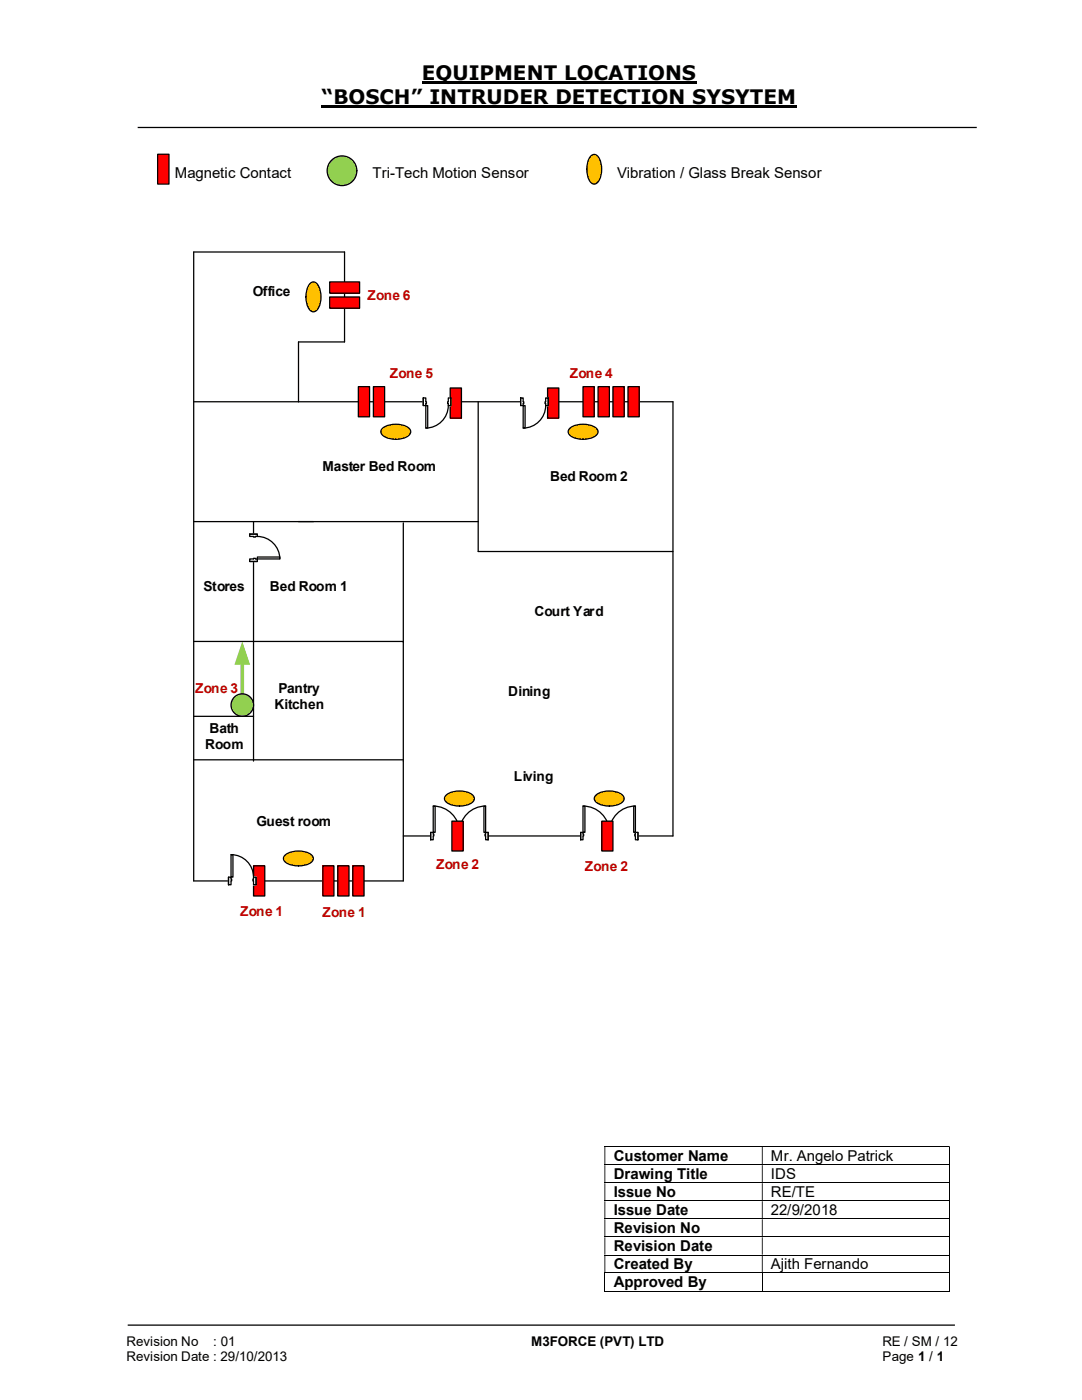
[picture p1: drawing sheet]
<svg xmlns="http://www.w3.org/2000/svg" width="216mm" height="279mm" viewBox="0 0 216 279" stroke-linecap="round" stroke-linejoin="round" font-family="sans-serif">
<path d="M84.2 16.4h54.8M64.2 21.3h94.8" fill="none" stroke="#000" stroke-width=".42"/>
<path d="M27.5 25.4h167.4M25.5 264.5h165" fill="none" stroke="#000" stroke-width=".25"/>
<path d="M31.5 30.8h2.2v5.9h-2.2z" fill-rule="evenodd" fill="#f00"/>
<path d="M31.5 30.8h2.2v5.9h-2.2z" fill="none" stroke="#000" stroke-width=".24"/>
<g fill="none" stroke="#000" stroke-width=".2">
<path d="M120.6 228.8h68.8M120.6 232.5h68.8M120.6 236.1h68.8M120.6 239.6h68.8M189.4 228.9v3.5M189.4 232.5v3.5M189.4 236.1v3.5M189.4 239.7v3.5M120.6 243.2h68.8M120.6 246.8h68.8M120.6 250.5h68.8M120.6 254h68.8"/>
<path d="M120.6 257.7h31.4M120.7 254.1v3.7M152.1 254.1v3.7M152.2 257.7h37.2M189.4 243.3v3.5M189.4 246.9v3.5M189.4 250.5v3.5M189.4 254.1v3.7"/>
</g>
<g fill="#000">
<path d="M189.4 228.7h.1v.2h-.1zM120.6 228.9h.2v3.5h-.2zM152 228.9h.2v3.5h-.2z" fill-rule="evenodd"/>
<path d="M189.4 232.4h.1v.1h-.1zM120.6 232.5h.2v3.5h-.2zM152 232.5h.2v3.5h-.2z" fill-rule="evenodd"/>
<path d="M189.4 236h.1v.1h-.1zM120.6 236.1h.2v3.5h-.2zM152 236.1h.2v3.5h-.2z" fill-rule="evenodd"/>
<path d="M189.4 239.6h.1v.1h-.1zM120.6 239.7h.2v3.5h-.2zM152 239.7h.2v3.5h-.2z" fill-rule="evenodd"/>
<path d="M189.4 243.2h.1v.1h-.1zM120.6 243.3h.2v3.5h-.2zM152 243.3h.2v3.5h-.2z" fill-rule="evenodd"/>
<path d="M189.4 246.8h.1v.1h-.1zM120.6 246.9h.2v3.5h-.2zM152 246.9h.2v3.5h-.2z" fill-rule="evenodd"/>
<path d="M189.4 250.4h.1v.1h-.1zM120.6 250.5h.2v3.5h-.2zM152 250.5h.2v3.5h-.2z" fill-rule="evenodd"/>
</g>
<path d="M189.4 254h.1v.1h-.1zM189.4 257.6h.1v.2h-.1z" fill="#000"/>
<circle cx="68.2" cy="34.1" r="2.96" fill="#92d050"/>
<g fill="none" stroke="#000" stroke-width=".25">
<path d="M38.7 50.3v125.5h41.8v-23.9M68.7 50.3v17.9h-9.1v12h74.7v86.6h-53.8M95.4 80.2v29.9h38.9M38.7 104.1h56.7M50.6 104.1v47.8M38.7 151.6h41.8M38.7 143h11.9"/>
<circle cx="68.2" cy="34.1" r="2.96"/>
</g>
<path d="M115.9 166h11.4v1.6h-11.4z" fill="#fff"/>
<path d="M115.9 166h11.4v1.6h-11.4z" fill="none" stroke="#fff" stroke-width=".25"/>
<path d="M126.8 166.1v1.5h.5v-1.5zM115.9 166.1h.4v1.5h-.4z" fill-rule="evenodd" fill="#fff"/>
<path d="M116.3 166.5v-.4h-.4v1.5h.4v-.8M126.8 166.5v-.4h.5v1.5h-.5v-.8" fill="none" stroke="#000" stroke-width=".25"/>
<path d="M126.7 166.5v.3h.1v-.3zM116.3 166.5h.2v.3h-.2z" fill-rule="evenodd" fill="#fff"/>
<path d="M115.9 166.1v1.5M116.3 160.9a5.2 5.2 0 0 1 5.3 5.2 5.2 5.2 0 0 1 5.2-5.2M116.3 166.5h.2v.3h-.2M126.8 166.5h-.1v.3h.1M127.3 166.1v1.5" fill="none" stroke="#000" stroke-width=".25"/>
<path d="M116.3 160.9h.4v5.2h-.4z" fill-rule="evenodd" fill="#fff"/>
<path d="M116.3 160.9h.4v5.2h-.4z" fill="none" stroke="#000" stroke-width=".25"/>
<path d="M126.4 160.9h.4v5.2h-.4z" fill-rule="evenodd" fill="#fff"/>
<path d="M126.4 160.9h.4v5.2h-.4z" fill="none" stroke="#000" stroke-width=".25"/>
<path d="M85.9 166h11.5v1.6h-11.5z" fill="#fff"/>
<path d="M85.9 166h11.5v1.6h-11.5z" fill="none" stroke="#fff" stroke-width=".25"/>
<path d="M96.9 166.1v1.5h.5v-1.5zM85.9 166.1h.5v1.5h-.5z" fill-rule="evenodd" fill="#fff"/>
<path d="M86.4 166.5v-.4h-.5v1.5h.5v-.8M96.9 166.5v-.4h.5v1.5h-.5v-.8" fill="none" stroke="#000" stroke-width=".25"/>
<path d="M96.8 166.5v.3h.1v-.3zM86.4 166.5h.2v.3h-.2z" fill-rule="evenodd" fill="#fff"/>
<path d="M85.9 166.1v1.5M86.4 166.5h.2v.3h-.2M86.4 160.9a5.2 5.2 0 0 1 5.3 5.2 5.2 5.2 0 0 1 5.2-5.2M96.9 166.5h-.1v.3h.1M97.4 166.1v1.5" fill="none" stroke="#000" stroke-width=".25"/>
<path d="M86.4 160.9h.4v5.2h-.4z" fill-rule="evenodd" fill="#fff"/>
<path d="M86.4 160.9h.4v5.2h-.4z" fill="none" stroke="#000" stroke-width=".25"/>
<path d="M96.6 160.9h.3v5.2h-.3z" fill-rule="evenodd" fill="#fff"/>
<path d="M38.7 50.3h30M96.6 160.9h.3v5.2h-.3z" fill="none" stroke="#000" stroke-width=".25"/>
<path d="M109.3 77.4h2.2v6h-2.2z" fill="#f00"/>
<path d="M109.3 77.4h2.2v6h-2.2z" fill="none" stroke="#000" stroke-width=".25"/>
<path d="M57 170.6a4.9 4.9 0 0 1 5.1 0 1 1 0 0 1 .4 1 1 1 0 0 1-.8 .8 4.6 4.6 0 0 1-5-.7l-.1-.4z" fill-rule="evenodd" fill="#ffc000"/>
<path d="M57 170.6a4.9 4.9 0 0 1 5.1 0 1 1 0 0 1 .4 1 1 1 0 0 1-.8 .8 4.6 4.6 0 0 1-5-.7l-.1-.4z" fill="none" stroke="#000" stroke-width=".25"/>
<path d="M64.4 172.8h2.2v6h-2.2z" fill="#f00"/>
<path d="M64.4 172.8h2.2v6h-2.2z" fill="none" stroke="#000" stroke-width=".25"/>
<path d="M67.4 172.8h2.2v6h-2.2z" fill="#f00"/>
<path d="M67.4 172.8h2.2v6h-2.2z" fill="none" stroke="#000" stroke-width=".25"/>
<path d="M70.4 172.8h2.2v6h-2.2z" fill="#f00"/>
<path d="M70.4 172.8h2.2v6h-2.2z" fill="none" stroke="#000" stroke-width=".25"/>
<path d="M74.5 77.2h2.3v6h-2.3z" fill="#f00"/>
<path d="M74.5 77.2h2.3v6h-2.3z" fill="none" stroke="#000" stroke-width=".25"/>
<path d="M71.5 77.2h2.2v6h-2.2z" fill="#f00"/>
<path d="M71.5 77.2h2.2v6h-2.2z" fill="none" stroke="#000" stroke-width=".25"/>
<path d="M89.8 77.4h2.3v6h-2.3z" fill="#f00"/>
<path d="M89.8 77.4h2.3v6h-2.3z" fill="none" stroke="#000" stroke-width=".25"/>
<path d="M120.1 163.9h2.2v5.9h-2.2z" fill="#f00"/>
<path d="M120.1 163.9h2.2v5.9h-2.2z" fill="none" stroke="#000" stroke-width=".25"/>
<path d="M90.2 163.9h2.2v5.9h-2.2z" fill="#f00"/>
<path d="M90.2 163.9h2.2v5.9h-2.2z" fill="none" stroke="#000" stroke-width=".25"/>
<path d="M50.6 172.8h2.2v6h-2.2z" fill="#f00"/>
<path d="M50.6 172.8h2.2v6h-2.2z" fill="none" stroke="#000" stroke-width=".25"/>
<path d="M48.3 132.2v6.3" fill="none" stroke="#92d050" stroke-width=".72"/>
<path d="M48.3 128l1.6 4.7h-3.1z" fill="#92d050"/>
<path d="M38.7 80.2h20.9M80.5 128.2v23.7" fill="none" stroke="#000" stroke-width=".25"/>
<path d="M84.5 79.4h5.5v1.6h-5.5z" fill="#fff"/>
<path d="M84.5 79.4h5.5v1.6h-5.5z" fill="none" stroke="#fff" stroke-width=".25"/>
<path d="M84.5 79.4v1.5h.5v-1.5zM89.5 79.4h.5v1.5h-.5z" fill-rule="evenodd" fill="#fff"/>
<path d="M85 80.2v-.8h-.5v1.5h.5v-.3M89.5 80.2v-.8h.5v1.5h-.5v-.3" fill="none" stroke="#000" stroke-width=".25"/>
<path d="M85 80.2v.4h.1v-.4zM89.3 80.2h.2v.4h-.2z" fill-rule="evenodd" fill="#fff"/>
<path d="M84.5 79.4v1.5M90 79.4v1.5M85 80.2h.1v.4h-.1M89.5 80.9a4.5 4.5 0 0 1-4.5 4.5M89.5 80.2h-.2v.4h.2" fill="none" stroke="#000" stroke-width=".25"/>
<path d="M85 80.9h.3v4.5h-.3z" fill-rule="evenodd" fill="#fff"/>
<path d="M85 80.9h.3v4.5h-.3z" fill="none" stroke="#000" stroke-width=".25"/>
<path d="M103.9 79.4h5.5v1.6h-5.5z" fill="#fff"/>
<path d="M103.9 79.4h5.5v1.6h-5.5z" fill="none" stroke="#fff" stroke-width=".25"/>
<path d="M103.9 79.4v1.5h.5v-1.5zM108.9 79.4h.5v1.5h-.5z" fill-rule="evenodd" fill="#fff"/>
<path d="M104.4 80.2v-.8h-.5v1.5h.5v-.3M108.9 80.2v-.8h.5v1.5h-.5v-.3" fill="none" stroke="#000" stroke-width=".25"/>
<path d="M104.4 80.2v.4h.1v-.4zM108.8 80.2h.1v.4h-.1z" fill-rule="evenodd" fill="#fff"/>
<path d="M103.9 79.4v1.5M109.4 79.4v1.5M104.4 80.2h.1v.4h-.1M108.9 80.2h-.1v.4h.1M108.9 80.9a4.5 4.5 0 0 1-4.5 4.5" fill="none" stroke="#000" stroke-width=".25"/>
<path d="M104.4 80.9h.4v4.5h-.4z" fill-rule="evenodd" fill="#fff"/>
<path d="M104.4 80.9h.4v4.5h-.4z" fill="none" stroke="#000" stroke-width=".25"/>
<path d="M49.8 106.6h1.6v5.5h-1.6z" fill-rule="evenodd" fill="#fff"/>
<path d="M49.8 106.6h1.6v5.5h-1.6z" fill="none" stroke="#fff" stroke-width=".25"/>
<path d="M49.8 111.5v.6h1.6v-.6zM49.8 106.6h1.6v.5h-1.6z" fill-rule="evenodd" fill="#fff"/>
<path d="M50.6 111.5h-.8v.6h1.6v-.6h-.4M50.6 107.1h-.8v-.5h1.6v.5h-.4" fill="none" stroke="#000" stroke-width=".25"/>
<path d="M50.6 111.4v.1h.4v-.1zM50.6 107.1h.4v.1h-.4z" fill-rule="evenodd" fill="#fff"/>
<path d="M49.8 112.1h1.6M49.8 106.6h1.6M50.6 111.5v-.1h.4v.1M50.6 107.1v.1h.4v-.1M51.4 107.1a4.5 4.5 0 0 1 4.4 4.4" fill="none" stroke="#000" stroke-width=".25"/>
<path d="M51.4 111.2h4.4v.3h-4.4z" fill="#fff"/>
<path d="M51.4 111.2h4.4v.3h-4.4z" fill="none" stroke="#000" stroke-width=".25"/>
<path d="M45.6 175h5.5v1.6h-5.5z" fill="#fff"/>
<path d="M45.6 175h5.5v1.6h-5.5z" fill="none" stroke="#fff" stroke-width=".25"/>
<path d="M45.6 175h.5v1.6h-.5zM50.6 175v1.6h.5v-1.6z" fill-rule="evenodd" fill="#fff"/>
<path d="M46.1 175.4v-.4h-.5v1.6h.5v-.8M50.6 175.4v-.4h.5v1.6h-.5v-.8" fill="none" stroke="#000" stroke-width=".25"/>
<path d="M46.1 175.4h.1v.4h-.1zM50.5 175.4v.4h.1v-.4z" fill-rule="evenodd" fill="#fff"/>
<path d="M45.6 175v1.6M46.1 170.6a4.5 4.5 0 0 1 4.5 4.4M46.1 175.4h.1v.4h-.1M50.6 175.4h-.1v.4h.1M51.1 175v1.6" fill="none" stroke="#000" stroke-width=".25"/>
<path d="M46.1 170.6h.4v4.4h-.4z" fill-rule="evenodd" fill="#fff"/>
<path d="M46.1 170.6h.4v4.4h-.4z" fill="none" stroke="#000" stroke-width=".25"/>
<circle cx="48.3" cy="140.7" r="2.24" fill="#92d050"/>
<circle cx="48.3" cy="140.7" r="2.24" fill="none" stroke="#000" stroke-width=".25"/>
<path d="M65.8 56.3h6v2.2h-6z" fill-rule="evenodd" fill="#f00"/>
<path d="M65.8 56.3h6v2.2h-6z" fill="none" stroke="#000" stroke-width=".25"/>
<path d="M65.8 59.3h6v2.2h-6z" fill-rule="evenodd" fill="#f00"/>
<path d="M65.8 59.3h6v2.2h-6z" fill="none" stroke="#000" stroke-width=".25"/>
<path d="M119.3 77.2h2.3v6h-2.3z" fill="#f00"/>
<path d="M119.3 77.2h2.3v6h-2.3z" fill="none" stroke="#000" stroke-width=".25"/>
<path d="M116.3 77.2h2.3v6h-2.3z" fill="#f00"/>
<path d="M116.3 77.2h2.3v6h-2.3z" fill="none" stroke="#000" stroke-width=".25"/>
<path d="M125.3 77.2h2.3v6h-2.3z" fill="#f00"/>
<path d="M125.3 77.2h2.3v6h-2.3z" fill="none" stroke="#000" stroke-width=".25"/>
<path d="M122.3 77.2h2.2v6h-2.2z" fill="#f00"/>
<path d="M122.3 77.2h2.2v6h-2.2z" fill="none" stroke="#000" stroke-width=".25"/>
<path d="M76.4 85.4a4.9 4.9 0 0 1 5.2 0 1.02 1.02 0 0 1 .3 1.1 1.02 1.02 0 0 1-.8 .7 4.8 4.8 0 0 1-4.8-.4 .88 .88 0 0 1 .1-1.4z" fill-rule="evenodd" fill="#ffc000"/>
<path d="M76.4 85.4a4.9 4.9 0 0 1 5.2 0 1.02 1.02 0 0 1 .3 1.1 1.02 1.02 0 0 1-.8 .7 4.8 4.8 0 0 1-4.8-.4 .88 .88 0 0 1 .1-1.4z" fill="none" stroke="#000" stroke-width=".25"/>
<path d="M113.8 85.4a4.9 4.9 0 0 1 5.1 0 .96 .96 0 0 1 .4 .9 .96 .96 0 0 1-.6 .8 4.9 4.9 0 0 1-4.9-.2 .91 .91 0 0 1 0-1.5z" fill-rule="evenodd" fill="#ffc000"/>
<path d="M113.8 85.4a4.9 4.9 0 0 1 5.1 0 .96 .96 0 0 1 .4 .9 .96 .96 0 0 1-.6 .8 4.9 4.9 0 0 1-4.9-.2 .91 .91 0 0 1 0-1.5z" fill="none" stroke="#000" stroke-width=".25"/>
<path d="M118.9 158.7a4.7 4.7 0 0 1 5.2-.1 1.02 1.02 0 0 1 .4 1.1 1.02 1.02 0 0 1-.8 .7 4.5 4.5 0 0 1-5-.6l-.1-.4z" fill-rule="evenodd" fill="#ffc000"/>
<path d="M118.9 158.7a4.7 4.7 0 0 1 5.2-.1 1.02 1.02 0 0 1 .4 1.1 1.02 1.02 0 0 1-.8 .7 4.5 4.5 0 0 1-5-.6l-.1-.4z" fill="none" stroke="#000" stroke-width=".25"/>
<path d="M89 158.7a4.7 4.7 0 0 1 5.3-.1 1.02 1.02 0 0 1 .3 1.1 1.02 1.02 0 0 1-.8 .7 4.5 4.5 0 0 1-5-.6l-.1-.4z" fill-rule="evenodd" fill="#ffc000"/>
<path d="M89 158.7a4.7 4.7 0 0 1 5.3-.1 1.02 1.02 0 0 1 .3 1.1 1.02 1.02 0 0 1-.8 .7 4.5 4.5 0 0 1-5-.6l-.1-.4z" fill="none" stroke="#000" stroke-width=".25"/>
<path d="M61.8 56.7a.96 .96 0 0 1 .9-.4 .96 .96 0 0 1 .8 .6 4.9 4.9 0 0 1-.2 4.9 1.02 1.02 0 0 1-1.1 .4 1.02 1.02 0 0 1-.7-.8 5.1 5.1 0 0 1 .3-4.7z" fill-rule="evenodd" fill="#ffc000"/>
<path d="M61.8 56.7a.96 .96 0 0 1 .9-.4 .96 .96 0 0 1 .8 .6 4.9 4.9 0 0 1-.2 4.9 1.02 1.02 0 0 1-1.1 .4 1.02 1.02 0 0 1-.7-.8 5.1 5.1 0 0 1 .3-4.7zM80.5 104.4v23.8M38.7 128h41.8" fill="none" stroke="#000" stroke-width=".25"/>
<path d="M117.8 31.2a1.01 1.01 0 0 1 1.1-.4 1.01 1.01 0 0 1 .7 .9 4.4 4.4 0 0 1-.6 4.9 1.08 1.08 0 0 1-1.5-.7 5.1 5.1 0 0 1 .3-4.7z" fill-rule="evenodd" fill="#ffc000"/>
<path d="M117.8 31.2a1.01 1.01 0 0 1 1.1-.4 1.01 1.01 0 0 1 .7 .9 4.4 4.4 0 0 1-.6 4.9 1.08 1.08 0 0 1-1.5-.7 5.1 5.1 0 0 1 .3-4.7z" fill="none" stroke="#000" stroke-width=".25"/>
<g font-size="4">
<text x="84.2" y="16">EQUIPMENT LOCATIONS</text>
<text x="64.2" y="20.8">“BOSCH” INTRUDER DETECTION SYSYTEM</text>
</g>
<g font-size="3">
<text x="34.9" y="35.5">Magnetic Contact</text>
<text x="74.4" y="35.5">Tri-Tech Motion Sensor</text>
<text x="123.1" y="35.5">Vibration / Glass Break Sensor</text>
<text x="122.5" y="231.6">Customer Name</text>
<text x="153.8" y="231.6">Mr. Angelo Patrick</text>
<text x="122.5" y="235.3">Drawing Title</text>
<text x="122.5" y="238.8">Issue No</text>
<text x="153.8" y="235.3">IDS</text>
<text x="153.8" y="238.8">RE/TE</text>
<text x="122.5" y="242.5">Issue Date</text>
<text x="153.8" y="242.5">22/9/2018</text>
<text x="122.5" y="246.1">Revision No</text>
<text x="122.5" y="249.7">Revision Date</text>
<text x="122.5" y="253.3">Created By</text>
<text x="122.5" y="256.9">Approved By</text>
<text x="153.8" y="253.3">Ajith Fernando</text>
</g>
<g font-size="2.7">
<text x="50.5" y="59.1">Office</text>
<text x="64.3" y="94.1">Master Bed Room</text>
<text x="109.8" y="96">Bed Room 2</text>
<text x="40.6" y="117.9">Stores</text>
<text x="53.8" y="117.9">Bed Room 1</text>
<text x="106.6" y="122.9">Court Yard</text>
<text x="54.8" y="141.4">Kitchen</text>
<text x="55.5" y="138.3">Pantry</text>
<text x="101.4" y="138.9">Dining</text>
<text x="40.9" y="149.4">Room</text>
<text x="41.8" y="146.3">Bath</text>
<text x="102.5" y="155.8">Living</text>
<text x="51.2" y="164.8">Guest room</text>
<text x="25.2" y="268.7">Revision No</text>
<text x="42.6" y="268.7">: 01</text>
<text x="106" y="268.7">M3FORCE (PVT) LTD</text>
<text x="176.1" y="268.7">RE / SM / 12</text>
<text x="25.2" y="271.7">Revision Date : 29/10/2013</text>
<text x="176.1" y="271.7">Page 1 / 1</text>
</g>
<g font-size="2.7" fill="#c00000">
<text x="73.3" y="59.8">Zone 6</text>
<text x="77.8" y="75.4">Zone 5</text>
<text x="113.7" y="75.4">Zone 4</text>
<text x="38.9" y="138.2">Zone 3</text>
<text x="87" y="173.4">Zone 2</text>
<text x="116.7" y="173.7">Zone 2</text>
<text x="47.9" y="182.7">Zone 1</text>
<text x="64.3" y="183">Zone 1</text>
</g>
</svg>
